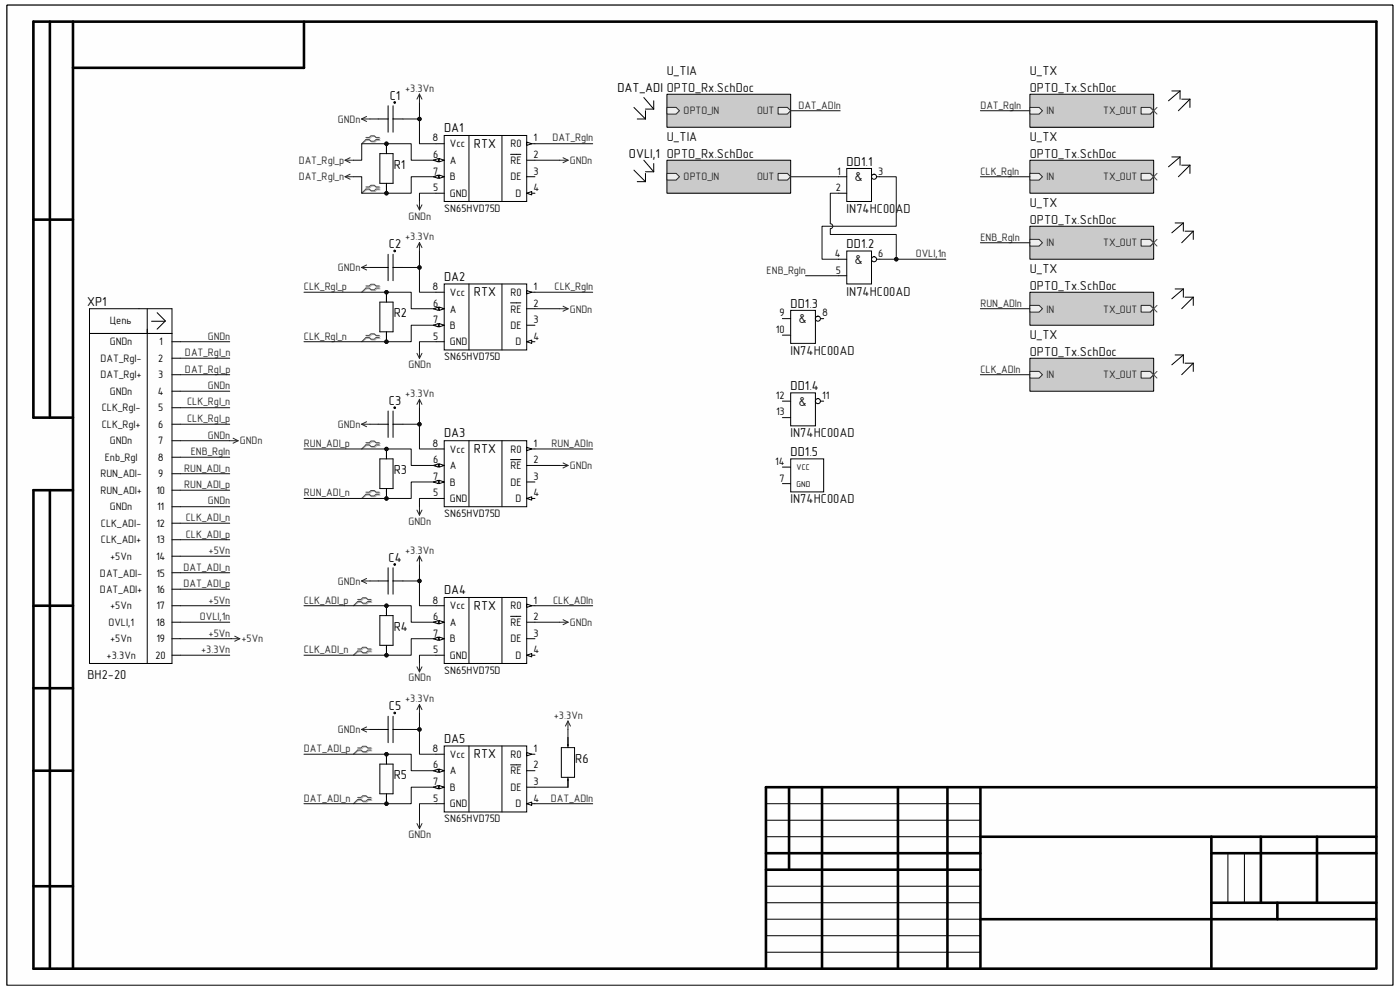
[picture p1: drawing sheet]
<svg xmlns="http://www.w3.org/2000/svg" width="297mm" height="210mm" viewBox="0 0 297 210" stroke-linecap="round" stroke-linejoin="round" font-family="sans-serif">
<path d="M1.5 1.1h294v207.9h-294z" fill-rule="evenodd" fill="#fefefe"/>
<path d="M1.5 1.1h294v207.9h-294z" fill="none" stroke="#000" stroke-width=".21"/>
<path d="M1.5 1.1h294v207.9h-294z" fill-rule="evenodd" fill="#fefefe"/>
<g fill="none" stroke="#000" stroke-width=".21">
<path d="M1.5 1.1h294v207.9h-294zM92.5 34h1.7M99.5 28.7v14M19 65.5h17.5v75.2h-17.5zM19 70.7h17.5M31.2 65.5v75.2M32.1 68.2h2.9M33.3 66.3l1.8 1.8-1.8 1.7M36.5 72.5h1.7M36.5 76h1.7M36.5 79.5h1.7M36.5 83h1.7"/>
<path d="M36.5 93.5h1.7M36.5 86.5h1.7M36.5 90h1.7M36.5 97h1.7M36.5 104h1.7M36.5 100.5h1.7M36.5 107.5h1.7M36.5 114.5h1.7M36.5 111h1.7M36.5 118h1.7M36.5 121.5h1.7M36.5 132h1.7"/>
<path d="M36.5 125h1.7M36.5 128.5h1.7M36.5 135.5h1.7M36.5 139h1.7M162.5 170.5h45.5M162.5 174h45.5M162.5 177.5h45.5M162.5 188h45.5M162.5 191.5h45.5M162.5 195h45.5M162.5 198.5h45.5M260.5 181v10.5"/>
<path d="M264 181v10.5M162.5 202h45.5"/>
</g>
<g fill="none" stroke="#000" stroke-width=".55">
<path d="M10.6 4.6v84M15.5 4.6v200.9M64.5 4.6v9.8h-49M7.1 46.6h8.4M15.5 88.6h-8.4v-84h284.9v200.9M10.6 104v101.5M15.5 104h-8.4v101.5h284.5M7.1 128.5h8.4M7.1 146h8.4M7.1 163.5h8.4M167.4 167v17.5M174.4 167v38.5"/>
<path d="M190.5 167v38.5M201 167v38.5M208 167v38.5M208 177.5h84M257 177.5v28M267.5 177.5v14M279.4 177.5v14M292 167h-129.5v38.5M7.1 188h8.4M162.5 181h45.5M162.5 184.5h45.5M208 195h84"/>
<path d="M257 181h35M257 191.5h35M271 191.5v3.5"/>
</g>
<path d="M93.2 33.6l1 .4-1 .3z" fill="#fbfbfb"/>
<path d="M93.2 33.6l1 .4-1 .3z" fill="none" stroke="#000" stroke-width=".21"/>
<path d="M91.9 34l1.1-.4v.7z" fill="#fbfbfb"/>
<path d="M91.9 34l1.1-.4v.7zM92.5 30.5h1.7M92.5 37.5h1.7M92.5 41h1.7" fill="none" stroke="#000" stroke-width=".21"/>
<path d="M93.2 37.1l1 .4-1 .3z" fill="#fbfbfb"/>
<path d="M93.2 37.1l1 .4-1 .3z" fill="none" stroke="#000" stroke-width=".21"/>
<path d="M91.9 37.5l1.1-.4v.7z" fill="#fbfbfb"/>
<path d="M91.9 37.5l1.1-.4v.7zM108.3 32.7h2.2M111.7 34h1.8M111.7 30.5h1.8" fill="none" stroke="#000" stroke-width=".21"/>
<path d="M111.7 30.1l1.1 .4-1.1 .3z" fill="#fbfbfb"/>
<path d="M94.2 28.7h17.5v14h-17.5zM106.5 28.7v14M111.7 30.1l1.1 .4-1.1 .3zM111.7 41h1.8" fill="none" stroke="#000" stroke-width=".21"/>
<path d="M111.7 41l1.1-.4v.7z" fill="#fbfbfb"/>
<path d="M111.7 37.5h1.8M111.7 41l1.1-.4v.7z" fill="none" stroke="#000" stroke-width=".21"/>
<path d="M88.5 43.5l.5 1M89 42.7v1.8M89.5 43.5l-.5 1" fill="none" stroke="#262626" stroke-width=".21"/>
<circle cx="82" cy="41" r=".36" fill="#0e0e0e"/>
<circle cx="82" cy="41" r=".36" fill="none" stroke="#0e0e0e" stroke-width=".21"/>
<circle cx="82" cy="30.5" r=".36" fill="#0e0e0e"/>
<circle cx="82" cy="30.5" r=".36" fill="none" stroke="#0e0e0e" stroke-width=".21"/>
<path d="M80.6 32.6h2.8v6.3h-2.8zM82 30.5v2.1M82 38.9v2.1" fill="none" stroke="#000" stroke-width=".21"/>
<circle cx="82" cy="41" r=".36" fill="#0e0e0e"/>
<circle cx="82" cy="41" r=".36" fill="none" stroke="#0e0e0e" stroke-width=".21"/>
<path d="M82 30.5v1.7" fill="none" stroke="#000" stroke-width=".21"/>
<circle cx="82" cy="30.5" r=".36" fill="#0e0e0e"/>
<circle cx="82" cy="30.5" r=".36" fill="none" stroke="#0e0e0e" stroke-width=".21"/>
<path d="M92.5 65.5h1.7M99.5 60.2v14" fill="none" stroke="#000" stroke-width=".21"/>
<path d="M93.2 65.1l1 .4-1 .3z" fill="#fbfbfb"/>
<path d="M93.2 65.1l1 .4-1 .3z" fill="none" stroke="#000" stroke-width=".21"/>
<path d="M91.9 65.5l1.1-.4v.7z" fill="#fbfbfb"/>
<path d="M91.9 65.5l1.1-.4v.7zM92.5 72.5h1.7M92.5 62h1.7M92.5 69h1.7" fill="none" stroke="#000" stroke-width=".21"/>
<path d="M93.2 68.6l1 .4-1 .3z" fill="#fbfbfb"/>
<path d="M93.2 68.6l1 .4-1 .3z" fill="none" stroke="#000" stroke-width=".21"/>
<path d="M91.9 69l1.1-.4v.7z" fill="#fbfbfb"/>
<path d="M91.9 69l1.1-.4v.7zM108.3 64.2h2.2M111.7 65.5h1.8M111.7 62h1.8" fill="none" stroke="#000" stroke-width=".21"/>
<path d="M111.7 61.6l1.1 .4-1.1 .3z" fill="#fbfbfb"/>
<path d="M94.2 60.2h17.5v14h-17.5zM106.5 60.2v14M111.7 61.6l1.1 .4-1.1 .3zM111.7 72.5h1.8" fill="none" stroke="#000" stroke-width=".21"/>
<path d="M111.7 72.5l1.1-.4v.8z" fill="#fbfbfb"/>
<path d="M111.7 72.5l1.1-.4v.8zM111.7 69h1.8" fill="none" stroke="#000" stroke-width=".21"/>
<path d="M88.5 75l.5 1M89 74.2v1.8M89.5 75l-.5 1" fill="none" stroke="#262626" stroke-width=".21"/>
<circle cx="82" cy="72.5" r=".36" fill="#0e0e0e"/>
<circle cx="82" cy="72.5" r=".36" fill="none" stroke="#0e0e0e" stroke-width=".21"/>
<circle cx="82" cy="62" r=".36" fill="#0e0e0e"/>
<circle cx="82" cy="62" r=".36" fill="none" stroke="#0e0e0e" stroke-width=".21"/>
<path d="M80.6 64.1h2.8v6.3h-2.8zM82 62v2.1M82 70.4v2.1" fill="none" stroke="#000" stroke-width=".21"/>
<circle cx="82" cy="72.5" r=".36" fill="#0e0e0e"/>
<circle cx="82" cy="72.5" r=".36" fill="none" stroke="#0e0e0e" stroke-width=".21"/>
<path d="M82 62v1.7" fill="none" stroke="#000" stroke-width=".21"/>
<circle cx="82" cy="62" r=".36" fill="#0e0e0e"/>
<circle cx="82" cy="62" r=".36" fill="none" stroke="#0e0e0e" stroke-width=".21"/>
<path d="M92.5 98.7h1.7M99.5 93.5v14" fill="none" stroke="#000" stroke-width=".21"/>
<path d="M93.2 98.4l1 .3-1 .4z" fill="#fbfbfb"/>
<path d="M93.2 98.4l1 .3-1 .4z" fill="none" stroke="#000" stroke-width=".21"/>
<path d="M91.9 98.7l1.1-.3v.7z" fill="#fbfbfb"/>
<path d="M91.9 98.7l1.1-.3v.7zM92.5 95.2h1.7M92.5 105.7h1.7M92.5 102.2h1.7" fill="none" stroke="#000" stroke-width=".21"/>
<path d="M93.2 101.9l1 .3-1 .4z" fill="#fbfbfb"/>
<path d="M93.2 101.9l1 .3-1 .4z" fill="none" stroke="#000" stroke-width=".21"/>
<path d="M91.9 102.2l1.1-.3v.7z" fill="#fbfbfb"/>
<path d="M108.3 97.5h2.2M111.7 98.7h1.8M111.7 95.2h1.8M91.9 102.2l1.1-.3v.7z" fill="none" stroke="#000" stroke-width=".21"/>
<path d="M111.7 94.9l1.1 .3-1.1 .4z" fill="#fbfbfb"/>
<path d="M94.2 93.5h17.5v14h-17.5zM106.5 93.5v14M111.7 94.9l1.1 .3-1.1 .4zM111.7 105.7h1.8" fill="none" stroke="#000" stroke-width=".21"/>
<path d="M111.7 105.7l1.1-.3v.7z" fill="#fbfbfb"/>
<path d="M111.7 105.7l1.1-.3v.7zM111.7 102.2h1.8" fill="none" stroke="#000" stroke-width=".21"/>
<path d="M88.5 108.2l.5 1.1M89 107.5v1.8M89.5 108.2l-.5 1.1" fill="none" stroke="#262626" stroke-width=".21"/>
<circle cx="82" cy="105.7" r=".36" fill="#0e0e0e"/>
<circle cx="82" cy="105.7" r=".36" fill="none" stroke="#0e0e0e" stroke-width=".21"/>
<circle cx="82" cy="95.2" r=".36" fill="#0e0e0e"/>
<circle cx="82" cy="95.2" r=".36" fill="none" stroke="#0e0e0e" stroke-width=".21"/>
<path d="M80.6 97.3h2.8v6.3h-2.8zM82 95.2v2.1M82 103.6v2.1" fill="none" stroke="#000" stroke-width=".21"/>
<circle cx="82" cy="105.7" r=".36" fill="#0e0e0e"/>
<circle cx="82" cy="105.7" r=".36" fill="none" stroke="#0e0e0e" stroke-width=".21"/>
<path d="M82 95.2v1.8" fill="none" stroke="#000" stroke-width=".21"/>
<circle cx="82" cy="95.2" r=".36" fill="#0e0e0e"/>
<circle cx="82" cy="95.2" r=".36" fill="none" stroke="#0e0e0e" stroke-width=".21"/>
<path d="M92.5 132h1.7M99.5 126.7v14" fill="none" stroke="#000" stroke-width=".21"/>
<path d="M93.2 131.6l1 .4-1 .3z" fill="#fbfbfb"/>
<path d="M93.2 131.6l1 .4-1 .3z" fill="none" stroke="#000" stroke-width=".21"/>
<path d="M91.9 132l1.1-.4v.7z" fill="#fbfbfb"/>
<path d="M91.9 132l1.1-.4v.7zM92.5 139h1.7M92.5 128.5h1.7M92.5 135.5h1.7" fill="none" stroke="#000" stroke-width=".21"/>
<path d="M93.2 135.1l1 .4-1 .4z" fill="#fbfbfb"/>
<path d="M93.2 135.1l1 .4-1 .4z" fill="none" stroke="#000" stroke-width=".21"/>
<path d="M91.9 135.5l1.1-.4v.8z" fill="#fbfbfb"/>
<path d="M91.9 135.5l1.1-.4v.8zM108.3 130.8h2.2M111.7 132h1.8M111.7 128.5h1.8" fill="none" stroke="#000" stroke-width=".21"/>
<path d="M111.7 128.1l1.1 .4-1.1 .4z" fill="#fbfbfb"/>
<path d="M94.2 126.7h17.5v14h-17.5zM106.5 126.7v14M111.7 128.1l1.1 .4-1.1 .4zM111.7 139h1.8" fill="none" stroke="#000" stroke-width=".21"/>
<path d="M111.7 139l1.1-.4v.8z" fill="#fbfbfb"/>
<path d="M111.7 139l1.1-.4v.8zM111.7 135.5h1.8" fill="none" stroke="#000" stroke-width=".21"/>
<path d="M88.5 141.5l.5 1M89 140.7v1.8M89.5 141.5l-.5 1" fill="none" stroke="#262626" stroke-width=".21"/>
<circle cx="82" cy="139" r=".36" fill="#0e0e0e"/>
<circle cx="82" cy="139" r=".36" fill="none" stroke="#0e0e0e" stroke-width=".21"/>
<circle cx="82" cy="128.5" r=".36" fill="#0e0e0e"/>
<circle cx="82" cy="128.5" r=".36" fill="none" stroke="#0e0e0e" stroke-width=".21"/>
<path d="M80.6 130.6h2.8v6.3h-2.8zM82 128.5v2.1M82 136.9v2.1" fill="none" stroke="#000" stroke-width=".21"/>
<circle cx="82" cy="139" r=".36" fill="#0e0e0e"/>
<circle cx="82" cy="139" r=".36" fill="none" stroke="#0e0e0e" stroke-width=".21"/>
<path d="M82 128.5v1.7" fill="none" stroke="#000" stroke-width=".21"/>
<circle cx="82" cy="128.5" r=".36" fill="#0e0e0e"/>
<circle cx="82" cy="128.5" r=".36" fill="none" stroke="#0e0e0e" stroke-width=".21"/>
<path d="M73.2 34l1.1 .5M73.2 34h1.8M73.2 37.5l1.1 .5M73.2 37.5h1.8M74.3 33.5l-1.1 .5M74.3 37l-1.1 .5" fill="none" stroke="#262626" stroke-width=".21"/>
<path d="M99.5 158.2v14M92.5 163.5h1.7" fill="none" stroke="#000" stroke-width=".21"/>
<path d="M93.2 163.1l1 .4-1 .4z" fill="#fbfbfb"/>
<path d="M93.2 163.1l1 .4-1 .4z" fill="none" stroke="#000" stroke-width=".21"/>
<path d="M91.9 163.5l1.1-.4v.8z" fill="#fbfbfb"/>
<path d="M92.5 160h1.7M91.9 163.5l1.1-.4v.8zM92.5 170.5h1.7M92.5 167h1.7" fill="none" stroke="#000" stroke-width=".21"/>
<path d="M93.2 166.6l1 .4-1 .4z" fill="#fbfbfb"/>
<path d="M93.2 166.6l1 .4-1 .4z" fill="none" stroke="#000" stroke-width=".21"/>
<path d="M91.9 167l1.1-.4v.8z" fill="#fbfbfb"/>
<path d="M111.7 160h1.8M91.9 167l1.1-.4v.8zM108.3 162.3h2.2M111.7 163.5h1.8" fill="none" stroke="#000" stroke-width=".21"/>
<path d="M111.7 159.6l1.1 .4-1.1 .4z" fill="#fbfbfb"/>
<path d="M94.2 158.2h17.5v14h-17.5zM106.5 158.2v14M111.7 159.6l1.1 .4-1.1 .4zM111.7 170.5h1.8" fill="none" stroke="#000" stroke-width=".21"/>
<path d="M111.7 170.5l1.1-.4v.8z" fill="#fbfbfb"/>
<path d="M111.7 170.5l1.1-.4v.8zM111.7 167h1.8" fill="none" stroke="#000" stroke-width=".21"/>
<path d="M89 149.5v1.7M89 149.5l-.5 1M89 149.5l.5 1M88.5 174.7l.5 1.1M89 174v1.8M89.5 174.7l-.5 1.1" fill="none" stroke="#262626" stroke-width=".21"/>
<circle cx="82" cy="170.5" r=".36" fill="#0e0e0e"/>
<circle cx="82" cy="170.5" r=".36" fill="none" stroke="#0e0e0e" stroke-width=".21"/>
<circle cx="82" cy="160" r=".36" fill="#0e0e0e"/>
<circle cx="82" cy="160" r=".36" fill="none" stroke="#0e0e0e" stroke-width=".21"/>
<path d="M82 160v2.1M80.6 162.1h2.8v6.3h-2.8zM82 168.4v2.1" fill="none" stroke="#000" stroke-width=".21"/>
<circle cx="82" cy="170.5" r=".36" fill="#0e0e0e"/>
<circle cx="82" cy="170.5" r=".36" fill="none" stroke="#0e0e0e" stroke-width=".21"/>
<path d="M82 160v1.7" fill="none" stroke="#000" stroke-width=".21"/>
<circle cx="82" cy="160" r=".36" fill="#0e0e0e"/>
<circle cx="82" cy="160" r=".36" fill="none" stroke="#0e0e0e" stroke-width=".21"/>
<g fill="none" stroke="#262626" stroke-width=".21">
<path d="M89 20v1.7M89 20l-.5 1M89 20l.5 1M76.7 25.2l1.1 .6M76.7 25.2h1.8M77.8 24.7l-1.1 .5M118.7 34h1.8M119.4 33.5l1.1 .5M120.5 34l-1.1 .5M76.7 56.7l1.1 .6M76.7 56.7h1.8M77.8 56.2l-1.1 .5"/>
<path d="M89 51.5v1.7M89 51.5l-.5 1M89 51.5l.5 1M118.7 65.5h1.8M119.4 65l1.1 .5M120.5 65.5l-1.1 .5M76.7 90l1.1 .5M76.7 90h1.8M77.8 89.5l-1.1 .5M89 84.7v1.8M89 84.7l-.5 1.1M89 84.7l.5 1.1"/>
<path d="M118.7 98.7h1.8M119.4 98.2l1.1 .5M120.5 98.7l-1.1 .6M89 118l-.5 1M89 118l.5 1M89 118v1.7M76.7 123.2l1.1 .6M76.7 123.2h1.8M77.8 122.7l-1.1 .5M118.7 132h1.8M119.4 131.5l1.1 .5M120.5 132l-1.1 .5"/>
<path d="M76.7 154.7l1.1 .6M76.7 154.7h1.8M77.8 154.2l-1.1 .5M120.5 153l-.5 1M120.5 153l.5 1M120.5 153v1.7"/>
</g>
<g fill="none" stroke="#b0b0b0" stroke-width=".21">
<path d="M77.8 29.3h.7l.4-.3h.7l.3 .3h.7M77.8 39.8h.7l.4-.3h.7l.3 .3h.7M80.6 29.8h-.7l-.3 .3h-.7l-.4-.3h-.7l-1.1 .7M80.6 40.3h-.7l-.3 .3h-.7l-.4-.3h-.7l-1.1 .7M77.8 60.8h.7l.4-.3h.7l.3 .3h.7M77.8 71.3h.7l.4-.3h.7l.3 .3h.7M80.6 61.3h-.7l-.3 .3h-.7l-.4-.3h-.7l-1.1 .7M80.6 71.8h-.7l-.3 .3h-.7l-.4-.3h-.7l-1.1 .7M77.8 94.1h.7l.4-.4h.7l.3 .4h.8M80.7 94.5h-.8l-.3 .4h-.7l-.4-.4h-.7l-1.1 .7M77.8 104.6h.7l.4-.4h.7l.3 .4h.8M80.7 105h-.8l-.3 .4h-.7l-.4-.4h-.7l-1.1 .7"/>
<path d="M76.1 137.8h.7l.3-.3h.7l.4 .3h.7M76.1 127.3h.7l.3-.3h.7l.4 .3h.7M78.9 138.3h-.7l-.4 .3h-.7l-.3-.3h-.7l-1.1 .7M78.9 127.8h-.7l-.4 .3h-.7l-.3-.3h-.7l-1.1 .7M76.1 158.8h.7l.3-.3h.7l.4 .3h.7M78.9 159.3h-.7l-.4 .3h-.7l-.3-.3h-.7l-1.1 .7M76.1 169.3h.7l.3-.3h.7l.4 .3h.7M78.9 169.8h-.7l-.4 .3h-.7l-.3-.3h-.7l-1.1 .7"/>
</g>
<g fill="none" stroke="#4c4c4c" stroke-width=".21">
<path d="M77.6 29.2h.7l.4-.4h.7l.4 .4h.7M77.6 39.7h.7l.4-.4h.7l.4 .4h.7M80.5 29.6h-.7l-.4 .4h-.7l-.4-.4h-.7l-.9 .9M80.5 40.1h-.7l-.4 .4h-.7l-.4-.4h-.7l-.9 .9M77.6 60.7h.7l.4-.4h.7l.4 .4h.7M77.6 71.2h.7l.4-.4h.7l.4 .4h.7M80.5 61.1h-.7l-.4 .4h-.7l-.4-.4h-.7l-.9 .9M80.5 71.6h-.7l-.4 .4h-.7l-.4-.4h-.7l-.9 .9M77.6 93.9h.7l.4-.3h.7l.4 .3h.7M80.5 94.4h-.7l-.4 .3h-.7l-.4-.3h-.7l-.9 .8M77.6 104.4h.7l.4-.3h.7l.4 .3h.7M80.5 104.9h-.7l-.4 .3h-.7l-.4-.3h-.7l-.9 .8"/>
<path d="M75.9 137.7h.7l.3-.4h.8l.3 .4h.7M75.9 127.2h.7l.3-.4h.8l.3 .4h.7M78.7 138.1h-.7l-.3 .4h-.8l-.3-.4h-.7l-.9 .9M78.7 127.6h-.7l-.3 .4h-.8l-.3-.4h-.7l-.9 .9M75.9 158.7h.7l.3-.4h.8l.3 .4h.7M78.7 159.1h-.7l-.3 .4h-.8l-.3-.4h-.7l-.9 .9M75.9 169.2h.7l.3-.4h.8l.3 .4h.7M78.7 169.6h-.7l-.3 .4h-.8l-.3-.4h-.7l-.9 .9"/>
</g>
<g fill="none" stroke="#000" stroke-width=".21">
<path d="M80.2 25.2h2.1M82.3 22.4v5.6M83.4 22.4v5.6M83.4 25.2h2.1M177.9 37.5h1.7M184.9 37.5h1.7M80.2 56.7h2.1M82.3 53.9v5.6M83.4 53.9v5.6M83.4 56.7h2.1M177.9 41h1.7M80.2 90h2.1"/>
<path d="M82.3 87.2v5.6M83.4 87.2v5.6M83.4 90h2.1M80.2 123.2h2.1M82.3 120.4v5.6M83.4 120.4v5.6M83.4 123.2h2.1M80.2 154.7h2.1M82.3 151.9v5.6M83.4 151.9v5.6M83.4 154.7h2.1M119.1 158.6h2.8v6.3h-2.8z"/>
<path d="M120.5 156.5v2.1M120.5 164.9v2.1"/>
<circle cx="83.7" cy="21.7" r=".18"/>
<circle cx="83.7" cy="53.2" r=".18"/>
<circle cx="83.7" cy="86.5" r=".18"/>
<circle cx="83.7" cy="119.7" r=".18"/>
<circle cx="83.7" cy="151.2" r=".18"/>
</g>
<g fill="#000">
<circle cx="83.7" cy="21.7" r=".18"/>
<circle cx="83.7" cy="53.2" r=".18"/>
<circle cx="83.7" cy="86.5" r=".18"/>
<circle cx="83.7" cy="119.7" r=".18"/>
<circle cx="83.7" cy="151.2" r=".18"/>
</g>
<circle cx="185.4" cy="37.5" r=".54" fill="#fbfbfb"/>
<g fill="none" stroke="#000" stroke-width=".21">
<path d="M179.6 35.7h5.3v7h-5.3zM177.9 55h1.7M177.9 58.5h1.7M184.9 55h1.7"/>
<circle cx="185.4" cy="37.5" r=".54"/>
</g>
<circle cx="185.4" cy="55" r=".54" fill="#fbfbfb"/>
<g fill="none" stroke="#000" stroke-width=".21">
<path d="M179.6 53.2h5.3v7h-5.3zM166 67.6h1.7M166 71.1h1.7M173 67.6h1.7"/>
<circle cx="185.4" cy="55" r=".54"/>
</g>
<circle cx="173.5" cy="67.6" r=".54" fill="#fbfbfb"/>
<g fill="none" stroke="#000" stroke-width=".21">
<path d="M167.7 65.8h5.3v7h-5.3zM166 85.1h1.7M166 88.6h1.7M173 85.1h1.7"/>
<circle cx="173.5" cy="67.6" r=".54"/>
</g>
<circle cx="173.5" cy="85.1" r=".54" fill="#fbfbfb"/>
<g fill="none" stroke="#000" stroke-width=".21">
<path d="M166 99.1h1.7M167.7 83.3h5.3v7h-5.3zM167.7 97.3h7v7.1h-7zM166 102.6h1.7"/>
<circle cx="173.5" cy="85.1" r=".54"/>
</g>
<path d="M48.7 93.5h1.8M49.4 93l1.1 .5M50.5 93.5l-1.1 .5" fill="none" stroke="#262626" stroke-width=".21"/>
<path d="M141.5 20h26.2v7h-26.2z" fill-rule="evenodd" fill="#cacaca"/>
<path d="M141.5 20h26.2v7h-26.2z" fill="none" stroke="#000" stroke-width=".21"/>
<path d="M165.1 22.8h1.9l.7 .7-.7 .7h-1.9z" fill-rule="evenodd" fill="#f0f0f0"/>
<path d="M165.1 22.8h1.9l.7 .7-.7 .7h-1.9z" fill="none" stroke="#262626" stroke-width=".21"/>
<path d="M141.5 22.8h1.9l.8 .7-.8 .7h-1.9z" fill-rule="evenodd" fill="#f0f0f0"/>
<path d="M141.5 22.8h1.9l.8 .7-.8 .7h-1.9z" fill="none" stroke="#262626" stroke-width=".21"/>
<path d="M218.5 20h26.3v7h-26.3z" fill-rule="evenodd" fill="#cacaca"/>
<path d="M218.5 20h26.3v7h-26.3z" fill="none" stroke="#000" stroke-width=".21"/>
<path d="M218.5 22.8h2l.7 .7-.7 .7h-2z" fill-rule="evenodd" fill="#f0f0f0"/>
<path d="M218.5 22.8h2l.7 .7-.7 .7h-2z" fill="none" stroke="#262626" stroke-width=".21"/>
<path d="M242.1 22.8h1.9l.8 .7-.8 .7h-1.9z" fill-rule="evenodd" fill="#f0f0f0"/>
<path d="M242.1 22.8h1.9l.8 .7-.8 .7h-1.9z" fill="none" stroke="#262626" stroke-width=".21"/>
<path d="M141.5 34h26.2v7h-26.2z" fill-rule="evenodd" fill="#cacaca"/>
<path d="M141.5 34h26.2v7h-26.2z" fill="none" stroke="#000" stroke-width=".21"/>
<path d="M165.1 36.8h1.9l.7 .7-.7 .7h-1.9z" fill-rule="evenodd" fill="#f0f0f0"/>
<path d="M165.1 36.8h1.9l.7 .7-.7 .7h-1.9z" fill="none" stroke="#262626" stroke-width=".21"/>
<path d="M141.5 36.8h1.9l.8 .7-.8 .7h-1.9z" fill-rule="evenodd" fill="#f0f0f0"/>
<path d="M141.5 36.8h1.9l.8 .7-.8 .7h-1.9z" fill="none" stroke="#262626" stroke-width=".21"/>
<path d="M218.5 34h26.3v7h-26.3z" fill-rule="evenodd" fill="#cacaca"/>
<path d="M218.5 34h26.3v7h-26.3z" fill="none" stroke="#000" stroke-width=".21"/>
<path d="M218.5 36.8h2l.7 .7-.7 .7h-2z" fill-rule="evenodd" fill="#f0f0f0"/>
<path d="M218.5 36.8h2l.7 .7-.7 .7h-2z" fill="none" stroke="#262626" stroke-width=".21"/>
<path d="M242.1 36.8h1.9l.8 .7-.8 .7h-1.9z" fill-rule="evenodd" fill="#f0f0f0"/>
<path d="M242.1 36.8h1.9l.8 .7-.8 .7h-1.9z" fill="none" stroke="#262626" stroke-width=".21"/>
<path d="M218.5 48h26.3v7h-26.3z" fill-rule="evenodd" fill="#cacaca"/>
<path d="M218.5 48h26.3v7h-26.3z" fill="none" stroke="#000" stroke-width=".21"/>
<path d="M218.5 50.8h2l.7 .7-.7 .7h-2z" fill-rule="evenodd" fill="#f0f0f0"/>
<path d="M218.5 50.8h2l.7 .7-.7 .7h-2z" fill="none" stroke="#262626" stroke-width=".21"/>
<path d="M242.1 50.8h1.9l.8 .7-.8 .7h-1.9z" fill-rule="evenodd" fill="#f0f0f0"/>
<path d="M242.1 50.8h1.9l.8 .7-.8 .7h-1.9z" fill="none" stroke="#262626" stroke-width=".21"/>
<path d="M218.5 62h26.3v7h-26.3z" fill-rule="evenodd" fill="#cacaca"/>
<path d="M218.5 62h26.3v7h-26.3z" fill="none" stroke="#000" stroke-width=".21"/>
<path d="M218.5 64.8h2l.7 .7-.7 .7h-2z" fill-rule="evenodd" fill="#f0f0f0"/>
<path d="M218.5 64.8h2l.7 .7-.7 .7h-2z" fill="none" stroke="#262626" stroke-width=".21"/>
<path d="M242.1 64.8h1.9l.8 .7-.8 .7h-1.9z" fill-rule="evenodd" fill="#f0f0f0"/>
<path d="M242.1 64.8h1.9l.8 .7-.8 .7h-1.9z" fill="none" stroke="#262626" stroke-width=".21"/>
<path d="M218.5 76h26.3v7h-26.3z" fill-rule="evenodd" fill="#cacaca"/>
<path d="M218.5 76h26.3v7h-26.3z" fill="none" stroke="#000" stroke-width=".21"/>
<path d="M218.5 78.8h2l.7 .7-.7 .7h-2z" fill-rule="evenodd" fill="#f0f0f0"/>
<path d="M218.5 78.8h2l.7 .7-.7 .7h-2z" fill="none" stroke="#262626" stroke-width=".21"/>
<path d="M242.1 78.8h1.9l.8 .7-.8 .7h-1.9z" fill-rule="evenodd" fill="#f0f0f0"/>
<path d="M242.1 78.8h1.9l.8 .7-.8 .7h-1.9zM49.1 135.5h1.8M49.8 135l1.1 .5M50.9 135.5l-1.1 .5" fill="none" stroke="#262626" stroke-width=".21"/>
<path d="M244 36.8l1.5 1.4M244 22.8l1.5 1.4M245.5 36.8l-1.5 1.4M245.5 22.8l-1.5 1.4M244 50.8l1.5 1.4M245.5 50.8l-1.5 1.4M244 64.8l1.5 1.4M244 78.8l1.5 1.4M245.5 64.8l-1.5 1.4M245.5 78.8l-1.5 1.4" fill="none" stroke="#4c4c4c" stroke-width=".21"/>
<g fill="none" stroke="#000" stroke-width=".21">
<path d="M248.6 19.3h1.7M250.3 19.3v1.7M250.3 19.3l-2.4 2.1M134.5 36.1l2.4 2.4M134.5 22.8l2.4 2.4M135.2 38.5h1.7M135.2 25.2h1.7M136.6 34l2.1 2.4M136.6 20.7l2.1 2.4M136.9 23.5v1.7M136.9 36.8v1.7M136.9 36.4h1.8"/>
<path d="M136.9 23.1h1.8M138.7 21.4v1.7M138.7 34.7v1.7M248.6 33.3h1.7M250.3 33.3l-2.4 2.1M250.3 33.3v1.7M250.7 35h1.7M250.7 21h1.7M252.4 35l-2.4 2.5M252.4 21v1.8M252.4 35v1.8M252.4 21l-2.4 2.5"/>
<path d="M249.3 47.3h1.7M251 47.3l-2.4 2.1M251 47.3v1.7M251.4 49h1.8M253.2 49l-2.5 2.5M253.2 49v1.8M249.3 61.3h1.7M249.3 75.3h1.7M251 61.3v1.7M251 75.3v1.7M251 61.3l-2.4 2.1M251 75.3l-2.4 2.1"/>
<path d="M251.4 63h1.8M251.4 77h1.8M253.2 63v1.8M253.2 77v1.8M253.2 63l-2.5 2.5M253.2 77l-2.5 2.5"/>
</g>
<g fill="none" stroke="#0e0e0e" stroke-width=".21">
<path d="M75 37.5h1.7v3.5h10.5v-3.5h5.3M75 34h1.7v-3.5h10.5v3.5h5.3M92.5 41h-3.5v1.7M38.2 79.5h10.5M38.2 72.5h10.5M38.2 76h10.5M92.5 72.5h-3.5v1.7M92.5 69h-5.3v3.5h-22.7M38.2 83h10.5M38.2 97h10.5M38.2 93.5h10.5M38.2 90h10.5"/>
<path d="M38.2 86.5h10.5M64.5 95.2h22.7v3.5h5.3M38.2 118h10.5M38.2 114.5h10.5M38.2 111h10.5M38.2 107.5h10.5M38.2 104h10.5M38.2 100.5h10.5M92.5 105.7h-3.5v1.8M92.5 102.2h-5.3v3.5h-22.7M38.2 139h10.5M38.2 135.5h10.9"/>
<path d="M38.2 132h10.5M38.2 128.5h10.5M38.2 125h10.5M38.2 121.5h10.5M64.5 128.5h22.7v3.5h5.3M92.5 139h-3.5v1.7M89 151.2v8.8h3.5M92.5 170.5h-3.5v3.5"/>
</g>
<circle cx="89" cy="154.7" r=".36" fill="#0e0e0e"/>
<g fill="none" stroke="#0e0e0e" stroke-width=".21">
<path d="M113.5 30.5h12.2M113.5 34h5.2M113.5 62h12.2M113.5 65.5h5.2M113.5 95.2h12.2M113.5 98.7h5.2M113.5 128.5h12.2M113.5 132h5.2M85.5 154.7h3.5M92.5 167h-5.3v3.5h-22.7M113.5 170.5h12.2"/>
<circle cx="89" cy="154.7" r=".36"/>
</g>
<circle cx="89" cy="154.7" r=".36" fill="#0e0e0e"/>
<g fill="none" stroke="#0e0e0e" stroke-width=".21">
<path d="M89 119.7v8.8h3.5M78.5 154.7h1.7"/>
<circle cx="89" cy="154.7" r=".36"/>
</g>
<circle cx="89" cy="123.2" r=".36" fill="#0e0e0e"/>
<g fill="none" stroke="#0e0e0e" stroke-width=".21">
<path d="M85.5 123.2h3.5"/>
<circle cx="89" cy="123.2" r=".36"/>
</g>
<circle cx="89" cy="123.2" r=".36" fill="#0e0e0e"/>
<g fill="none" stroke="#0e0e0e" stroke-width=".21">
<path d="M89 86.5v8.7h3.5M78.5 123.2h1.7"/>
<circle cx="89" cy="123.2" r=".36"/>
</g>
<circle cx="89" cy="90" r=".36" fill="#0e0e0e"/>
<g fill="none" stroke="#0e0e0e" stroke-width=".21">
<path d="M85.5 90h3.5"/>
<circle cx="89" cy="90" r=".36"/>
</g>
<circle cx="89" cy="90" r=".36" fill="#0e0e0e"/>
<g fill="none" stroke="#0e0e0e" stroke-width=".21">
<path d="M89 53.2v8.8h3.5M78.5 90h1.7"/>
<circle cx="89" cy="90" r=".36"/>
</g>
<circle cx="89" cy="56.7" r=".36" fill="#0e0e0e"/>
<g fill="none" stroke="#0e0e0e" stroke-width=".21">
<path d="M85.5 56.7h3.5"/>
<circle cx="89" cy="56.7" r=".36"/>
</g>
<circle cx="89" cy="56.7" r=".36" fill="#0e0e0e"/>
<g fill="none" stroke="#0e0e0e" stroke-width=".21">
<path d="M89 21.7v8.8h3.5M78.5 56.7h1.7"/>
<circle cx="89" cy="56.7" r=".36"/>
</g>
<circle cx="89" cy="25.2" r=".36" fill="#0e0e0e"/>
<g fill="none" stroke="#0e0e0e" stroke-width=".21">
<path d="M85.5 25.2h3.5"/>
<circle cx="89" cy="25.2" r=".36"/>
</g>
<circle cx="89" cy="25.2" r=".36" fill="#0e0e0e"/>
<g fill="none" stroke="#0e0e0e" stroke-width=".21">
<path d="M78.5 25.2h1.7M186.6 37.5h3.5v10.5h-15.7v7h3.5M177.9 41h-1.8v6.5a.53 .53 0 0 1 .6 .5 .53 .53 0 0 1-.6 .5v1.2h14v5.3h-3.5M64.5 62h22.7v3.5h5.3M92.5 135.5h-5.3v3.5h-22.7M64.5 160h22.7v3.5h5.3M120.5 154.7v1.8M113.5 167h7"/>
<circle cx="89" cy="25.2" r=".36"/>
</g>
<circle cx="190.1" cy="55" r=".36" fill="#0e0e0e"/>
<g fill="none" stroke="#0e0e0e" stroke-width=".21">
<path d="M190.1 55h10.5"/>
<circle cx="190.1" cy="55" r=".36"/>
</g>
<circle cx="190.1" cy="55" r=".36" fill="#0e0e0e"/>
<g fill="none" stroke="#0e0e0e" stroke-width=".21">
<path d="M167.7 23.5h10.5M167.7 37.5h10.2M208 23.5h10.5M208 37.5h10.5M170.9 58.5h7M208 51.5h10.5M208 65.5h10.5M208 79.5h10.5"/>
<circle cx="190.1" cy="55" r=".36"/>
</g>
<g font-size="2.8" fill="#0e0e0e">
<text x="141.5" y="15.9">U_TIA</text>
<text x="218.5" y="15.9">U_TX</text>
<text x="218.5" y="19.4">OPTO_Tx.SchDoc</text>
<text x="141.5" y="29.9">U_TIA</text>
<text x="218.5" y="29.9">U_TX</text>
<text x="218.5" y="33.4">OPTO_Tx.SchDoc</text>
<text x="181.3" y="38.4">&amp;</text>
<text x="179.6" y="45.2">IN74HC00AD</text>
<text x="218.5" y="43.9">U_TX</text>
<text x="218.5" y="47.4">OPTO_Tx.SchDoc</text>
<text x="181.3" y="56">&amp;</text>
<text x="218.5" y="58">U_TX</text>
<text x="179.6" y="62.7">IN74HC00AD</text>
<text x="218.5" y="61.4">OPTO_Tx.SchDoc</text>
<text x="169.4" y="68.5">&amp;</text>
<text x="218.5" y="71.9">U_TX</text>
<text x="167.7" y="75.3">IN74HC00AD</text>
<text x="218.5" y="75.4">OPTO_Tx.SchDoc</text>
<text x="169.4" y="86.1">&amp;</text>
<text x="167.7" y="92.8">IN74HC00AD</text>
<text x="167.7" y="106.8">IN74HC00AD</text>
<text x="18.5" y="144">BH2-20</text>
</g>
<g font-size="2.8">
<text x="82.7" y="21.2">C1</text>
<text x="131" y="19.4">DAT_ADI OPTO_Rx.SchDoc</text>
<text x="94.2" y="28">DA1</text>
<text x="83.6" y="35.8">R1</text>
<text x="100.5" y="31.3">RTX</text>
<text x="133.4" y="33.4">OVLI,1 OPTO_Rx.SchDoc</text>
<text x="179.6" y="35.2">DD1.1</text>
<text x="82.5" y="52.7">C2</text>
<text x="179.6" y="52.7">DD1.2</text>
<text x="94.2" y="59.5">DA2</text>
<text x="18.5" y="64.9">XP1</text>
<text x="100.5" y="62.8">RTX</text>
<text x="167.7" y="65.3">DD1.3</text>
<text x="83.6" y="67.3">R2</text>
<text x="167.7" y="82.8">DD1.4</text>
<text x="82.5" y="85.9">C3</text>
<text x="94.2" y="92.8">DA3</text>
<text x="83.6" y="100.5">R3</text>
<text x="100.5" y="96.1">RTX</text>
<text x="167.7" y="96.8">DD1.5</text>
<text x="82.4" y="119.2">C4</text>
<text x="94.2" y="126">DA4</text>
<text x="100.5" y="129.3">RTX</text>
<text x="83.6" y="133.8">R4</text>
<text x="82.5" y="150.7">C5</text>
<text x="94.2" y="157.5">DA5</text>
<text x="100.5" y="160.8">RTX</text>
<text x="122" y="161.8">R6</text>
<text x="83.6" y="165.3">R5</text>
</g>
<g font-size="2.3" fill="#262626">
<text x="85.9" y="19.5">+3.3Vn</text>
<text x="169.4" y="23">DAT_ADIn</text>
<text x="208" y="23">DAT_RgIn</text>
<text x="71.7" y="26">GNDn</text>
<text x="145" y="24.3">OPTO_IN</text>
<text x="160.6" y="24.3">OUT</text>
<text x="222" y="24.3">IN</text>
<text x="234" y="24.3">TX_OUT</text>
<text x="63.4" y="34.8">DAT_RgI_p</text>
<text x="117.2" y="30">DAT_RgIn</text>
<text x="120.9" y="34.8">GNDn</text>
<text x="63.4" y="38.3">DAT_RgI_n</text>
<text x="145" y="38.3">OPTO_IN</text>
<text x="160.6" y="38.3">OUT</text>
<text x="208" y="37">CLK_RgIn</text>
<text x="222" y="38.3">IN</text>
<text x="234" y="38.3">TX_OUT</text>
<text x="86.7" y="46.6">GNDn</text>
<text x="85.9" y="51">+3.3Vn</text>
<text x="208" y="51.1">ENB_RgIn</text>
<text x="222" y="52.3">IN</text>
<text x="234" y="52.3">TX_OUT</text>
<text x="71.7" y="57.5">GNDn</text>
<text x="162.6" y="58">ENB_RgIn</text>
<text x="194.3" y="54.5">OVLI,1n</text>
<text x="64.5" y="61.6">CLK_RgI_p</text>
<text x="117.6" y="61.6">CLK_RgIn</text>
<text x="208" y="65">RUN_ADIn</text>
<text x="120.9" y="66.3">GNDn</text>
<text x="222" y="66.3">IN</text>
<text x="234" y="66.3">TX_OUT</text>
<text x="39.2" y="75.5">DAT_RgI_n</text>
<text x="44.1" y="72.1">GNDn</text>
<text x="64.5" y="72.1">CLK_RgI_n</text>
<text x="39.2" y="79">DAT_RgI_p</text>
<text x="44.1" y="82.5">GNDn</text>
<text x="86.7" y="78.1">GNDn</text>
<text x="208" y="79">CLK_ADIn</text>
<text x="222" y="80.3">IN</text>
<text x="234" y="80.3">TX_OUT</text>
<text x="39.7" y="86">CLK_RgI_n</text>
<text x="39.7" y="89.5">CLK_RgI_p</text>
<text x="85.9" y="84.2">+3.3Vn</text>
<text x="44.1" y="93">GNDn</text>
<text x="50.9" y="94.3">GNDn</text>
<text x="64.5" y="94.8">RUN_ADI_p</text>
<text x="71.7" y="90.8">GNDn</text>
<text x="117" y="94.8">RUN_ADIn</text>
<text x="39.1" y="100">RUN_ADI_n</text>
<text x="40.5" y="96.5">ENB_RgIn</text>
<text x="120.9" y="99.5">GNDn</text>
<text x="39.1" y="103.5">RUN_ADI_p</text>
<text x="44.1" y="107">GNDn</text>
<text x="64.5" y="105.3">RUN_ADI_n</text>
<text x="39.4" y="110.5">CLK_ADI_n</text>
<text x="86.7" y="111.3">GNDn</text>
<text x="39.4" y="114">CLK_ADI_p</text>
<text x="44.2" y="117.5">+5Vn</text>
<text x="85.9" y="117.5">+3.3Vn</text>
<text x="38.9" y="121">DAT_ADI_n</text>
<text x="38.9" y="124.5">DAT_ADI_p</text>
<text x="71.7" y="124">GNDn</text>
<text x="42.4" y="131.5">OVLI,1n</text>
<text x="44.2" y="128.1">+5Vn</text>
<text x="64.5" y="128.1">CLK_ADI_p</text>
<text x="117.3" y="128.1">CLK_ADIn</text>
<text x="44.2" y="135">+5Vn</text>
<text x="51.2" y="136.3">+5Vn</text>
<text x="120.9" y="132.8">GNDn</text>
<text x="42.7" y="138.6">+3.3Vn</text>
<text x="64.5" y="138.6">CLK_ADI_n</text>
<text x="85.9" y="149">+3.3Vn</text>
<text x="86.7" y="144.6">GNDn</text>
<text x="71.7" y="155.5">GNDn</text>
<text x="117.5" y="152.5">+3.3Vn</text>
<text x="64.5" y="159.6">DAT_ADI_p</text>
<text x="64.5" y="170.1">DAT_ADI_n</text>
<text x="116.9" y="170.1">DAT_ADIn</text>
<text x="86.7" y="177.8">GNDn</text>
</g>
<g font-size="2.3">
<text x="91.7" y="30">8</text>
<text x="91.9" y="33.5">6</text>
<text x="95.5" y="34.8">A</text>
<text x="95.5" y="31.3">Vcc</text>
<text x="108.3" y="34.8">RE</text>
<text x="108.3" y="31.3">R0</text>
<text x="113.2" y="33.5">2</text>
<text x="113.2" y="30">1</text>
<text x="91.9" y="40.5">5</text>
<text x="91.9" y="37">7</text>
<text x="95.5" y="41.8">GND</text>
<text x="95.5" y="38.3">B</text>
<text x="108.3" y="38.3">DE</text>
<text x="109.4" y="41.8">D</text>
<text x="113.2" y="40.5">4</text>
<text x="113.2" y="37">3</text>
<text x="177.3" y="40.5">2</text>
<text x="177.6" y="37">1</text>
<text x="186.3" y="37">3</text>
<text x="94.2" y="45">SN65HVD75D</text>
<text x="177.1" y="54.5">4</text>
<text x="177.3" y="58">5</text>
<text x="186.3" y="54.5">6</text>
<text x="91.7" y="61.6">8</text>
<text x="91.9" y="65">6</text>
<text x="95.5" y="62.8">Vcc</text>
<text x="108.3" y="62.8">R0</text>
<text x="113.2" y="65">2</text>
<text x="113.2" y="61.6">1</text>
<text x="91.9" y="68.5">7</text>
<text x="95.5" y="66.3">A</text>
<text x="95.5" y="69.8">B</text>
<text x="108.3" y="66.3">RE</text>
<text x="108.3" y="69.8">DE</text>
<text x="113.2" y="68.5">3</text>
<text x="164.6" y="70.7">10</text>
<text x="165.4" y="67.1">9</text>
<text x="174.4" y="67.1">8</text>
<text x="33.6" y="76.8">2</text>
<text x="33.7" y="73.3">1</text>
<text x="91.9" y="72.1">5</text>
<text x="94.2" y="76.5">SN65HVD75D</text>
<text x="95.5" y="73.3">GND</text>
<text x="109.4" y="73.3">D</text>
<text x="113.2" y="72.1">4</text>
<text x="33.5" y="83.8">4</text>
<text x="33.6" y="80.3">3</text>
<text x="33.6" y="87.3">5</text>
<text x="164.6" y="84.6">12</text>
<text x="164.6" y="88.1">13</text>
<text x="174.4" y="84.6">11</text>
<text x="33.6" y="90.8">6</text>
<text x="33.6" y="94.3">7</text>
<text x="91.7" y="94.8">8</text>
<text x="113.2" y="94.8">1</text>
<text x="33.5" y="97.8">8</text>
<text x="33.6" y="101.3">9</text>
<text x="91.9" y="98.3">6</text>
<text x="91.9" y="101.8">7</text>
<text x="95.5" y="99.5">A</text>
<text x="95.5" y="96">Vcc</text>
<text x="108.3" y="99.5">RE</text>
<text x="108.3" y="96">R0</text>
<text x="113.2" y="98.3">2</text>
<text x="113.2" y="101.8">3</text>
<text x="164.5" y="98.6">14</text>
<text x="33.2" y="104.8">10</text>
<text x="91.9" y="105.3">5</text>
<text x="95.5" y="106.5">GND</text>
<text x="95.5" y="103">B</text>
<text x="108.3" y="103">DE</text>
<text x="109.4" y="106.5">D</text>
<text x="113.2" y="105.3">4</text>
<text x="165.4" y="102.2">7</text>
<text x="33.2" y="111.8">12</text>
<text x="33.3" y="108.3">11</text>
<text x="94.2" y="109.7">SN65HVD75D</text>
<text x="33.1" y="118.8">14</text>
<text x="33.2" y="115.3">13</text>
<text x="33.2" y="122.3">15</text>
<text x="33.2" y="125.8">16</text>
<text x="33.2" y="129.3">17</text>
<text x="91.7" y="128.1">8</text>
<text x="91.9" y="131.5">6</text>
<text x="95.5" y="129.3">Vcc</text>
<text x="108.3" y="129.3">R0</text>
<text x="113.2" y="131.5">2</text>
<text x="113.2" y="128.1">1</text>
<text x="33.1" y="132.8">18</text>
<text x="33.2" y="136.3">19</text>
<text x="91.9" y="135">7</text>
<text x="95.5" y="132.8">A</text>
<text x="95.5" y="136.3">B</text>
<text x="108.3" y="132.8">RE</text>
<text x="108.3" y="136.3">DE</text>
<text x="113.2" y="135">3</text>
<text x="33" y="139.8">20</text>
<text x="91.9" y="138.6">5</text>
<text x="94.2" y="143">SN65HVD75D</text>
<text x="95.5" y="139.8">GND</text>
<text x="109.4" y="139.8">D</text>
<text x="113.2" y="138.6">4</text>
<text x="91.7" y="159.6">8</text>
<text x="95.5" y="160.8">Vcc</text>
<text x="108.3" y="160.8">R0</text>
<text x="113.2" y="159.6">1</text>
<text x="91.9" y="163">6</text>
<text x="91.9" y="166.5">7</text>
<text x="95.5" y="164.3">A</text>
<text x="95.5" y="167.8">B</text>
<text x="108.3" y="164.3">RE</text>
<text x="108.3" y="167.8">DE</text>
<text x="113.2" y="163">2</text>
<text x="113.2" y="166.5">3</text>
<text x="91.9" y="170.1">5</text>
<text x="95.5" y="171.3">GND</text>
<text x="109.4" y="171.3">D</text>
<text x="113.2" y="170.1">4</text>
<text x="94.2" y="174.5">SN65HVD75D</text>
</g>
<g font-size="2.3" fill="#0e0e0e">
<text x="23.3" y="68.7">Цепь</text>
<text x="21.3" y="76.8">DAT_RgI-</text>
<text x="23.3" y="73.3">GNDn</text>
<text x="21.3" y="80.3">DAT_RgI+</text>
<text x="23.3" y="83.8">GNDn</text>
<text x="21.6" y="87.3">CLK_RgI-</text>
<text x="21.6" y="90.8">CLK_RgI+</text>
<text x="23.3" y="94.3">GNDn</text>
<text x="21.3" y="101.3">RUN_ADI-</text>
<text x="22.2" y="97.8">Enb_RgI</text>
<text x="21.3" y="104.8">RUN_ADI+</text>
<text x="21.4" y="111.8">CLK_ADI-</text>
<text x="23.3" y="108.3">GNDn</text>
<text x="21.4" y="115.3">CLK_ADI+</text>
<text x="23.4" y="118.8">+5Vn</text>
<text x="21.2" y="125.8">DAT_ADI+</text>
<text x="21.2" y="122.3">DAT_ADI-</text>
<text x="23.4" y="129.3">+5Vn</text>
<text x="23" y="132.8">OVLI,1</text>
<text x="23.4" y="136.3">+5Vn</text>
<text x="22.6" y="139.8">+3.3Vn</text>
</g>
<g font-size="1.8">
<text x="169" y="99.7">VCC</text>
<text x="169" y="103.2">GND</text>
</g>
<text font-size=".3" x="8.5" y="205.6">ALTIUM GOSTBOM2.0 KEV</text>
</svg>
